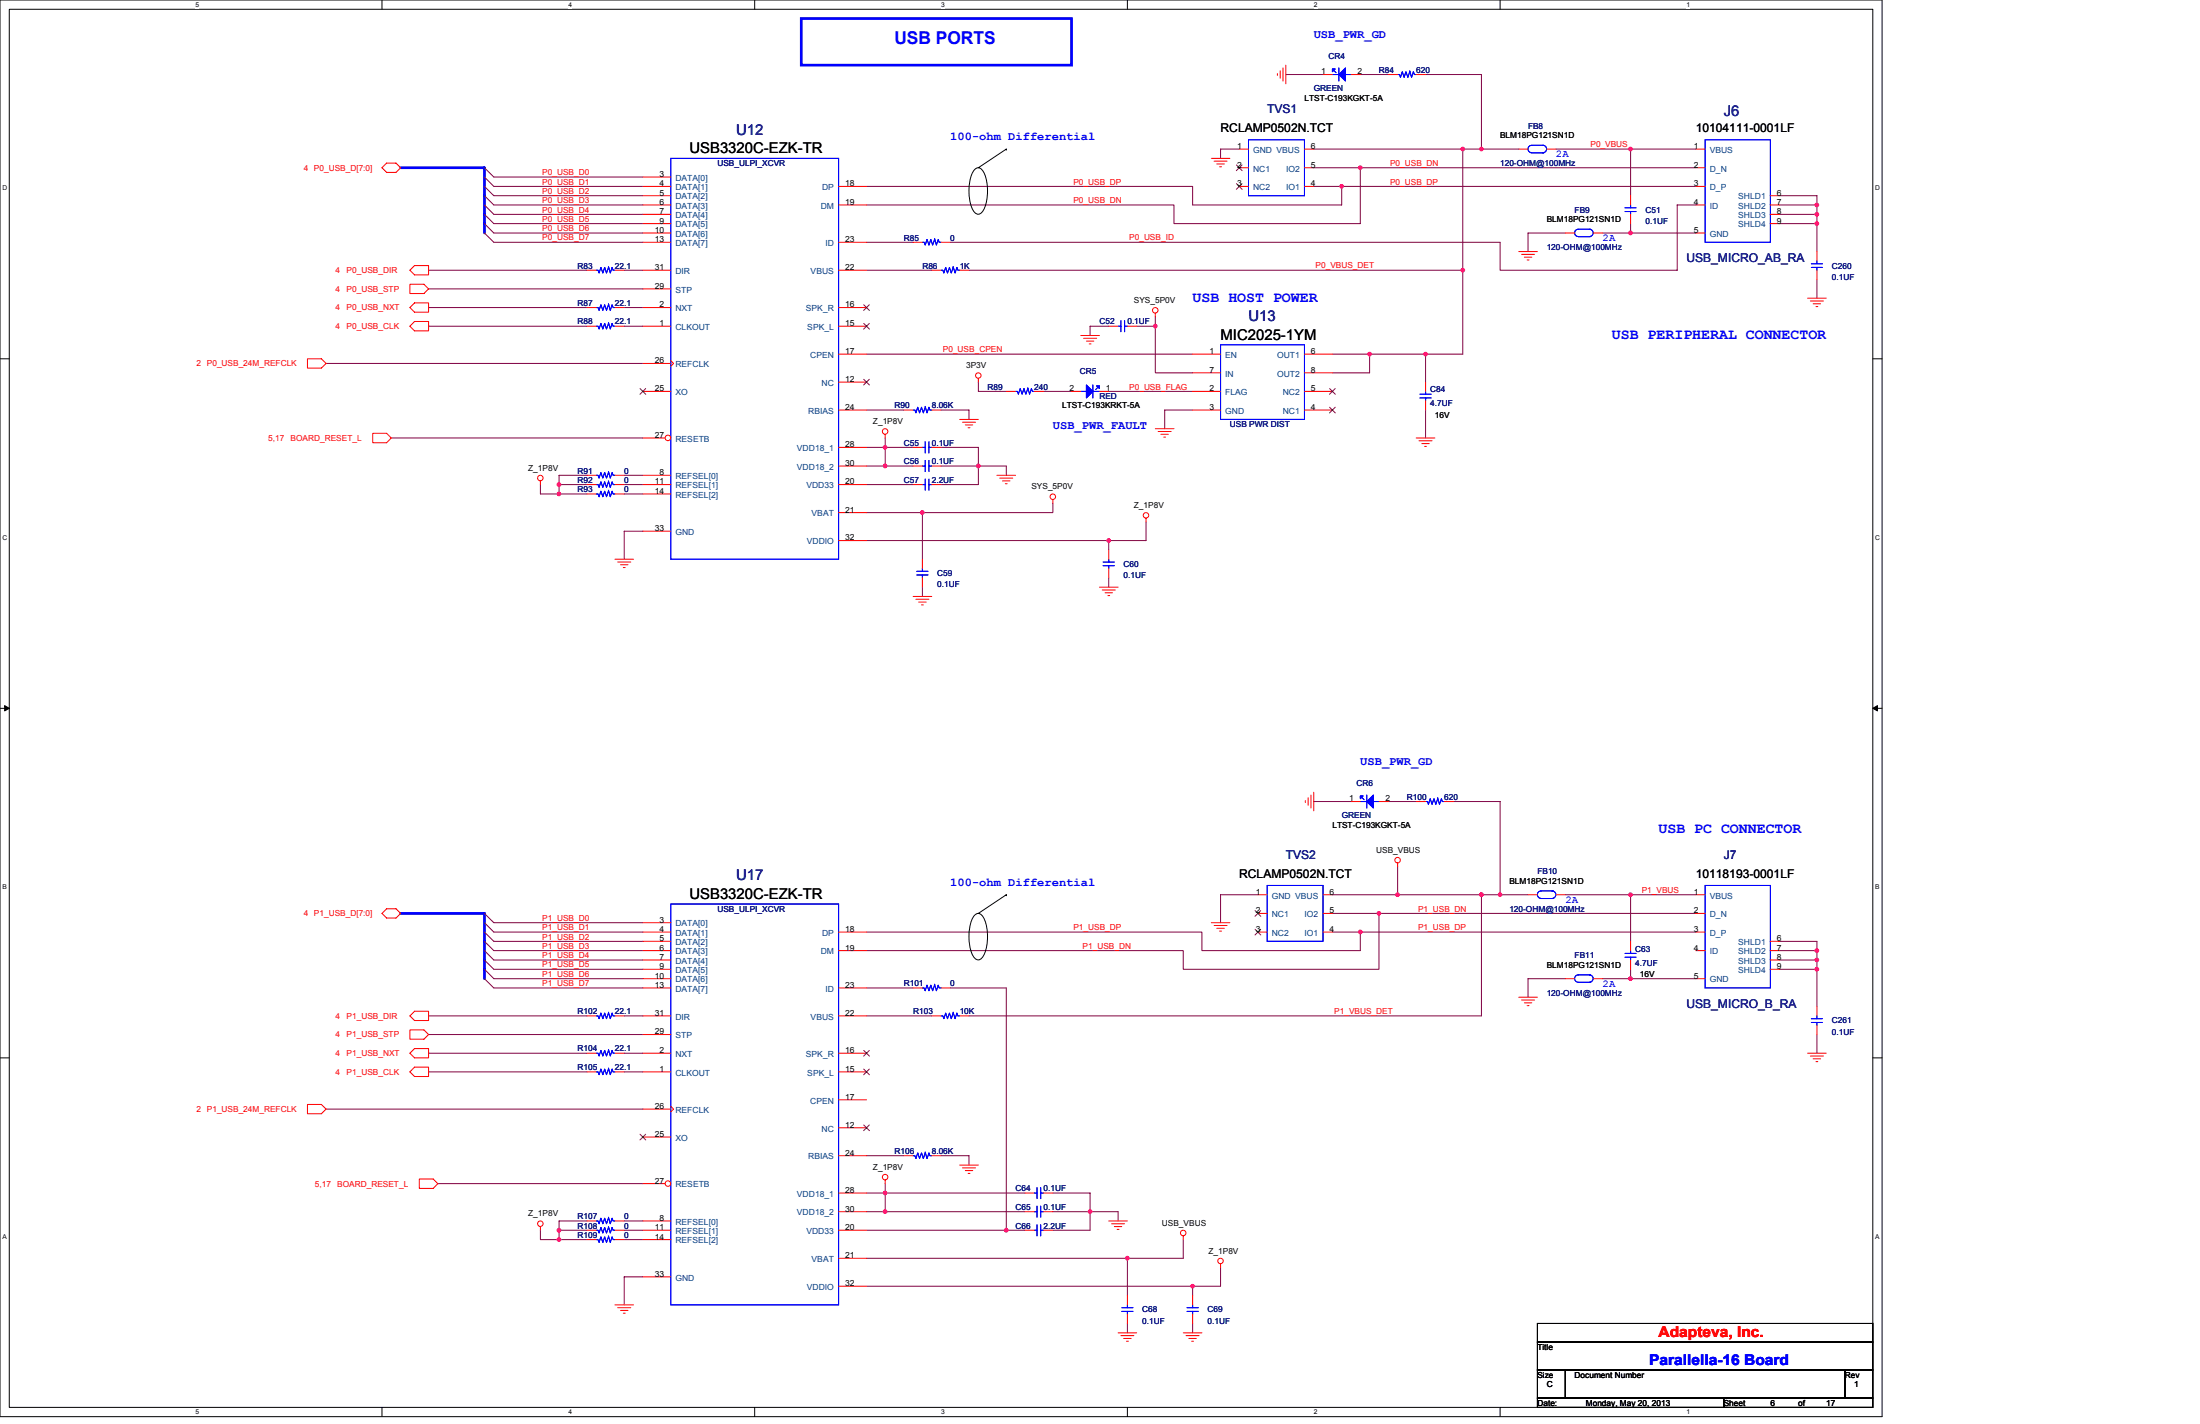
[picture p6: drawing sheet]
<svg xmlns="http://www.w3.org/2000/svg" width="432mm" height="279mm" viewBox="0 0 432 279" stroke-linecap="round" stroke-linejoin="round" font-family="sans-serif">
<path d="M0 0h369.4v278h-369.4zM1.8 1.8h365.8v274.3h-365.8z" fill="none" stroke="#000" stroke-width=".2"/>
<g fill="#fff">
<path d="M38.4 .2h.7v1.5h-.7z"/>
<path d="M38.4 276.3h.7v1.5h-.7z"/>
</g>
<path d="M75 0v1.8M75 276.1v1.9" fill="none" stroke="#000" stroke-width=".2"/>
<g fill="#fff">
<path d="M111.5 .2h.8v1.5h-.8z"/>
<path d="M111.5 276.3h.8v1.5h-.8z"/>
</g>
<path d="M148.1 0v1.8M148.1 276.1v1.9" fill="none" stroke="#000" stroke-width=".2"/>
<g fill="#fff">
<path d="M184.7 .2h.7v1.5h-.7z"/>
<path d="M184.7 276.3h.7v1.5h-.7z"/>
</g>
<path d="M221.3 0v1.8M221.3 276.1v1.9" fill="none" stroke="#000" stroke-width=".2"/>
<g fill="#fff">
<path d="M257.9 .2h.7v1.5h-.7z"/>
<path d="M257.9 276.3h.7v1.5h-.7z"/>
</g>
<path d="M294.4 0v1.8M294.4 276.1v1.9" fill="none" stroke="#000" stroke-width=".2"/>
<g fill="#fff">
<path d="M331 .2h.7v1.5h-.7z"/>
<path d="M331 276.3h.7v1.5h-.7z"/>
<path d="M.5 36.1h.9v1.5h-.9z"/>
<path d="M368 36.1h1v1.5h-1z"/>
<path d="M.5 104.7h.9v1.5h-.9z"/>
<path d="M368 104.7h1v1.5h-1z"/>
</g>
<path d="M0 70.4h1.8M367.6 70.4h1.8" fill="none" stroke="#000" stroke-width=".2"/>
<g fill="#fff">
<path d="M.5 173.3h.8v1.4h-.8z"/>
<path d="M368 173.3h.9v1.4h-.9z"/>
</g>
<path d="M0 139h1.8M367.6 139h1.8" fill="none" stroke="#000" stroke-width=".2"/>
<path d="M.9 138.5l.9 .5-.9 .5zM367.6 139l.9-.5v1z" fill="#000" stroke="#000" stroke-width=".2"/>
<g fill="#fff">
<path d="M.5 241.9h.8v1.4h-.8z"/>
<path d="M368 241.9h.9v1.4h-.9z"/>
</g>
<g fill="none" stroke="#000" stroke-width=".2">
<path d="M191.3 33.3a.99 .99 0 0 1 1-.4 .99 .99 0 0 1 .7 .8 9.3 9.3 0 0 1 0 7.6 1.05 1.05 0 0 1-1 .7 1.05 1.05 0 0 1-1-.7 9.4 9.4 0 0 1 0-7.6zM197.5 29.3h.1M197.5 29.3l-5.5 3.6M191.3 179.6a.99 .99 0 0 1 1-.4 .99 .99 0 0 1 .7 .8 9.3 9.3 0 0 1 0 7.6 1.05 1.05 0 0 1-1 .7 1.05 1.05 0 0 1-1-.7 9.4 9.4 0 0 1 0-7.6zM197.5 175.6h.1M197.5 175.6l-5.5 3.6M0 207.6h1.8M367.6 207.6h1.8M301.8 259.7h65.8v3.6h-65.8zM301.8 263.3h65.8v5.5h-65.8zM301.8 268.8h5.4v5.5h-5.4zM301.8 274.3h36.5v1.8h-36.5z"/>
<path d="M307.2 268.8h54.9v5.5h-54.9zM338.3 274.3h29.3v1.8h-29.3zM362.1 268.8h5.5v5.5h-5.5z"/>
</g>
<g fill="none" stroke="#800040" stroke-width=".2">
<path d="M252.4 14.6h7.3M267 14.6h5.5M279.8 14.6h11v14.7M95.1 32.9l1.8 1.8h29.3M95.1 34.7l1.8 1.9h29.3M95.1 36.6l1.8 1.8h29.3M95.1 38.4l1.8 1.8h29.3M170.1 36.6h64v3.6h29.2v-3.6M243.2 29.3h-3.6v1.8M257.9 32.9h74.9M257.9 36.6h74.9M257.9 29.3h40.2"/>
<path d="M267 32.9v11h-36.6v-3.7h-60.3M287.1 29.3v40.2h-18.3M305.4 29.3h14.6v9.1M320 29.3h12.8M349.3 38.4h7.3v11M84.1 53h31.1M84.1 56.7h42.1M95.1 40.2l1.8 1.9h29.3M95.1 42.1l1.8 1.8h29.3M95.1 43.9l1.8 1.8h29.3M95.1 45.7l1.8 1.8h29.3M122.5 53h3.7"/>
<path d="M170.1 53h12.8M170.1 47.5h9.1M190.2 53h96.9M307.2 45.7h-7.3v3.7M314.5 45.7h18.3M320 43.9v1.8M332.8 40.2h-3.6v12.8h-34.8v-5.5h-107.9M349.3 40.2h7.3M349.3 42.1h7.3M349.3 43.9h7.3M356.6 54.9v3.6M64 71.3h62.2"/>
<path d="M84.1 64h31.1M84.1 60.3h31.1M122.5 64h3.7M122.5 60.3h3.7M170.1 69.5h64M192 75v1.8h5.5M204.8 76.8h5.5M217.6 64h-3.6v1.8M217.6 76.8h16.5M223.1 64h3.7M226.8 64v9.2h7.3M226.8 62.2v1.8"/>
<path d="M261.5 69.5h7.3v3.7h-7.3M279.8 69.5v5.5M76.8 85.9h49.4M106.1 95.1v1.8h3.6M109.7 95.1v1.8h5.5M115.2 93.3h-5.5v1.8h5.5M122.5 95.1h3.7M122.5 93.3h3.7M122.5 96.9h3.7M170.1 80.5h7.3M170.1 91.4h9.1M170.1 87.8h3.6v3.6"/>
<path d="M170.1 95.1h9.1M173.7 85.9v1.9h5.5M184.7 80.5h5.5v1.8M184.7 91.4h12.8v1.9M184.7 87.8h7.3v7.3h-7.3M206.7 98.7v1.9h-25.7M234.1 80.5h-5.5v3.6M279.8 80.5v5.4M126.2 104.2h-3.7v5.5M170.1 100.6h10.9M181 100.6v9.1M181 115.2v1.8"/>
<path d="M217.6 106.1v1.8M217.6 113.4v1.8M224.9 102.4v3.7h-54.8M257.9 157.3h7.3M272.5 157.3h5.5M285.3 157.3h9.1v18.3M95.1 179.2l1.8 1.8h29.3M246.9 175.6h-7.3v5.4M261.5 179.2h71.3M261.5 175.6h38.4M270.7 179.2v11h-38.5v-3.7h-62.1M274.3 170.1v5.5"/>
<path d="M290.8 175.6v23.7h-100.6M307.2 175.6h12.8v9.1M320 175.6h12.8M84.1 199.3h31.1M95.1 181l1.8 1.9h29.3M95.1 182.9l1.8 1.8h29.3M95.1 184.7l1.8 1.8h29.3M95.1 186.5l1.8 1.9h29.3M95.1 188.4l1.8 1.8h29.3M95.1 190.2l1.8 1.8h29.3M95.1 192l1.8 1.8h29.3M122.5 199.3h3.7"/>
<path d="M170.1 182.9h65.8v3.6h31.1v-3.6h-5.5M170.1 199.3h12.8M170.1 193.8h9.1M186.5 193.8h11v47.6h-27.4M267 182.9h65.8M307.2 192h-7.3v3.7M314.5 192h18.3M320 190.2v1.8M349.3 184.7h7.3v12.8M349.3 186.5h7.3M349.3 188.4h7.3M349.3 190.2h7.3"/>
<path d="M64 217.6h62.2M84.1 210.3h31.1M84.1 203h42.1M84.1 206.7h31.1M122.5 210.3h3.7M122.5 206.7h3.7M356.6 203v3.7M85.9 232.2h40.3M115.2 239.6h-5.5v1.8h5.5M122.5 239.6h3.7M170.1 234.1h3.6v3.6M170.1 237.7h31.1"/>
<path d="M170.1 226.8h7.3M173.7 232.2v1.9h27.5M184.7 226.8h5.5v1.8M206.7 234.1h7.3v7.3h-7.3M206.7 237.7h12.8v1.9M106.1 241.4v1.8h3.6M109.7 241.4v1.8h5.5M122.5 241.4h3.7M122.5 243.2h3.7M126.2 250.5h-3.7v5.5M197.5 241.4h3.7M221.3 246.9v7.3"/>
<path d="M221.3 259.7v1.8M232.2 243.2v3.7h-62.1M234.1 252.4v1.8M234.1 259.7v1.8M239.6 248.7v3.7h-69.5"/>
</g>
<g fill="#f0f" stroke="#f0f" stroke-width=".2">
<circle cx="226.7" cy="64" r=".36"/>
<circle cx="267" cy="32.9" r=".35"/>
<circle cx="173.7" cy="87.8" r=".36"/>
<circle cx="173.7" cy="91.4" r=".36"/>
<circle cx="192" cy="91.4" r=".36"/>
<circle cx="268.8" cy="69.5" r=".36"/>
<circle cx="217.6" cy="106.1" r=".35"/>
<circle cx="320" cy="29.2" r=".36"/>
<circle cx="287.1" cy="53" r=".36"/>
<circle cx="320" cy="45.7" r=".36"/>
<circle cx="109.7" cy="95.1" r=".36"/>
<circle cx="109.7" cy="96.9" r=".36"/>
<circle cx="279.8" cy="69.5" r=".35"/>
<circle cx="356.6" cy="42" r=".36"/>
<circle cx="356.6" cy="40.2" r=".36"/>
<circle cx="356.6" cy="43.9" r=".36"/>
<circle cx="263.3" cy="36.6" r=".36"/>
<circle cx="267" cy="182.9" r=".36"/>
<circle cx="270.6" cy="179.2" r=".35"/>
<circle cx="173.7" cy="234.1" r=".36"/>
<circle cx="173.7" cy="237.7" r=".36"/>
<circle cx="197.5" cy="241.4" r=".36"/>
<circle cx="214" cy="237.7" r=".36"/>
<circle cx="221.3" cy="246.9" r=".36"/>
<circle cx="234.1" cy="252.4" r=".35"/>
<circle cx="320" cy="175.5" r=".36"/>
<circle cx="294.4" cy="175.5" r=".35"/>
<circle cx="320" cy="192" r=".36"/>
<circle cx="109.7" cy="241.4" r=".36"/>
<circle cx="109.7" cy="243.2" r=".36"/>
<circle cx="290.8" cy="175.5" r=".35"/>
<circle cx="356.6" cy="188.3" r=".36"/>
<circle cx="356.6" cy="186.5" r=".36"/>
<circle cx="356.6" cy="190.2" r=".36"/>
<circle cx="290.8" cy="29.2" r=".35"/>
<circle cx="287.1" cy="29.2" r=".36"/>
<circle cx="274.3" cy="175.5" r=".36"/>
<circle cx="181" cy="100.6" r=".36"/>
</g>
<path d="M157.3 3.6h53v9.2h-53zM78.6 32.9h16.5v12.8M78.6 179.2h16.5v12.8" fill="none" stroke="#00f" stroke-width=".53"/>
<g fill="none" stroke="#f00" stroke-width=".2">
<path d="M250.7 14.4v.4M251.3 13.9v1.4M251.8 13.3v2.6M252.4 12.8v3.6M75 32.9l.9-.9h1.8l.9 .9-.9 .9h-1.8zM126.2 34.7h5.5M126.2 36.6h5.5M126.2 38.4h5.5M164.6 36.6h5.5M237.7 31.1h3.7M238.3 31.6h2.5M238.8 32.2h1.5"/>
<path d="M239.4 32.7h.4M80.5 55.8h2.7l.9 .9-.9 .9h-2.7zM81.4 59.4h2.7v1.9h-2.7l-.9-1zM81.4 52.1h2.7v1.8h-2.7l-.9-.9zM126.2 40.2h5.5M126.2 42.1h5.5M126.2 43.9h5.5M126.2 45.7h5.5M126.2 47.5h5.5M126.2 53h5.5M126.2 56.7h5.5M164.6 40.2h5.5"/>
<path d="M164.6 47.5h5.5M164.6 53h5.5M298.1 49.4h3.7M298.6 49.9h2.6M299.2 50.5h1.5M299.7 51h.4M354.8 58.5h3.6M355.3 59.1h2.6M355.9 59.6h1.4M60.3 70.4h2.8l.9 .9-.9 .9h-2.8zM81.4 63.1h2.7v1.8h-2.7l-.9-.9zM126.2 60.3h5.5"/>
<path d="M126.2 64h5.5M126.2 71.3h5.5M126.2 76.8h5.5M131.7 70.8l.5 .5-.5 .6M164.6 60.3h5.5M164.6 64h5.5M164.6 69.5h5.5M192 74.2v.8M212.1 65.8h3.7M212.7 66.4h2.5M213.2 66.9h1.5M213.8 67.5h.3"/>
<path d="M226.8 61.4v.8M356.4 60.2h.4M73.2 85h2.7l.9 .9-.9 1h-2.7zM106.1 94.4v.7M164.6 80.5h5.5M173.7 85.2v.7M179.2 95.1h1.8M182.9 95.1h1.8M188.4 82.3h3.6M188.9 82.8h2.6M189.5 83.4h1.4M190 83.9h.4"/>
<path d="M195.7 93.3h3.6M196.2 93.8h2.6M196.8 94.4h1.4M197.3 94.9h.4M206.7 98v.7M226.8 84.1h3.6M227.3 84.7h2.6M227.9 85.2h1.4M228.4 85.8h.4M278 85.9h3.6M278.5 86.5h2.6M279.1 87h1.4"/>
<path d="M279.6 87.6h.4M120.7 109.7h3.7M121.2 110.3h2.6M121.8 110.8h1.5M122.3 111.4h.4M179.2 117h3.7M179.8 117.6h2.5M180.3 118.1h1.5M180.9 118.7h.3M215.8 115.2h3.7M216.3 115.8h2.6M216.9 116.3h1.5"/>
<path d="M217.4 116.9h.4M224.9 101.7v.7M256.2 157.1v.4M256.8 156.5v1.5M257.3 156v2.5M257.9 155.4v3.7M75 179.2l.9-.9h1.8l.9 .9-.9 .9h-1.8zM274.3 169.3v.8M81.4 198.4h2.7v1.8h-2.7l-.9-.9zM237.7 181h3.7M238.3 181.6h2.5M238.8 182.1h1.5"/>
<path d="M239.4 182.7h.4M298.1 195.7h3.7M298.6 196.2h2.6M299.2 196.8h1.5M299.7 197.3h.4M60.3 216.7h2.8l.9 .9-.9 .9h-2.8zM80.5 202.1h2.7l.9 .9-.9 .9h-2.7zM81.4 209.4h2.7v1.8h-2.7l-.9-.9zM81.4 205.7h2.7v1.9h-2.7l-.9-.9zM354.8 206.7h3.6M355.3 207.2h2.6M355.9 207.8h1.4"/>
<path d="M356.4 208.3h.4M82.3 231.3h2.7l.9 .9-.9 1h-2.7zM173.7 231.5v.7M188.4 228.6h3.6M188.9 229.2h2.6M189.5 229.7h1.4M190 230.2h.4M217.6 239.6h3.7M106.1 240.7v.7M120.7 256h3.7M121.2 256.6h2.6M121.8 257.1h1.5"/>
<path d="M122.3 257.7h.4M218.2 240.1h2.5M218.7 240.7h1.5M219.3 241.2h.3M232.2 242.5v.7M239.6 248v.7M219.5 261.5h3.6M220 262.1h2.5M220.5 262.6h1.5M221.1 263.2h.4M232.2 261.5h3.7M232.8 262.1h2.6"/>
<path d="M233.3 262.6h1.5M233.9 263.2h.4"/>
<circle cx="192" cy="73.7" r=".54"/>
<circle cx="226.7" cy="60.9" r=".54"/>
<circle cx="106.1" cy="93.8" r=".54"/>
<circle cx="173.7" cy="84.7" r=".54"/>
<circle cx="206.6" cy="97.5" r=".54"/>
<circle cx="224.9" cy="101.1" r=".54"/>
<circle cx="274.3" cy="168.8" r=".54"/>
<circle cx="173.7" cy="231" r=".54"/>
<circle cx="106.1" cy="240.1" r=".54"/>
<circle cx="232.2" cy="241.9" r=".54"/>
<circle cx="239.6" cy="247.4" r=".54"/>
</g>
<path d="M131.7 31.1h32.9v78.6h-32.9zM181 95.1h.6M181.6 94v2.2M182.3 95.1h.6M182.3 94v2.2" fill="none" stroke="#00f" stroke-width=".2"/>
<path d="M169.5 59.8l1.1 1.1M170.6 59.8l-1.1 1.1M125.6 76.2l1.1 1.2M126.7 76.2l-1.1 1.2M169.5 63.5l1.1 1.1M170.6 63.5l-1.1 1.1" fill="none" stroke="#804000" stroke-width=".2"/>
<circle cx="131.1" cy="85.9" r=".54" fill="#fff" stroke="#f00" stroke-width=".2"/>
<g fill="none" stroke="#f00" stroke-width=".2">
<path d="M272.5 14.6h1.8M278 14.6h1.8M298.1 29.3h1.8M303.6 29.3h1.8M320 38.4v1.8M307.2 45.7h1.9M312.7 45.7h1.8M320 42.1v1.8M115.2 64h1.8M120.7 64h1.8M164.6 75h5.5M197.5 76.8h1.8"/>
<path d="M203 76.8h1.8M234.1 76.8h5.5M234.1 69.5h5.5M234.1 73.2h5.5M256 76.8h5.5M256 69.5h5.5M256 73.2h5.5M115.2 93.3h1.8M115.2 96.9h1.8M120.7 93.3h1.8M120.7 96.9h1.8M126.2 85.9h4.4"/>
<path d="M126.2 93.3h5.5M126.2 95.1h5.5M126.2 96.9h5.5M164.6 95.1h5.5M164.6 87.8h5.5M164.6 91.4h5.5M177.4 80.5h1.8M179.2 91.4h1.8M182.9 91.4h1.8M182.9 80.5h1.8M234.1 80.5h5.5M256 80.5h5.5"/>
<path d="M126.2 104.2h5.5M164.6 100.6h5.5M164.6 106.1h5.5M246.9 179.2h1.8M246.9 175.6h1.8M259.7 179.2h1.8M259.7 175.6h1.8M299.9 175.6h1.9M305.4 175.6h1.8M332.8 179.2h1.9M332.8 175.6h1.9M115.2 199.3h1.8"/>
<path d="M120.7 199.3h1.8M126.2 192h5.5M126.2 193.8h5.5M126.2 182.9h5.5M126.2 199.3h5.5M126.2 184.7h5.5M126.2 186.5h5.5M126.2 188.4h5.5M126.2 190.2h5.5M126.2 181h5.5M164.6 193.8h5.5M164.6 182.9h5.5"/>
<path d="M164.6 199.3h5.5M164.6 186.5h5.5M179.2 193.8h1.8M184.7 193.8h1.8M246.9 182.9h1.8M259.7 182.9h1.8M307.2 192h1.9M312.7 192h1.8M320 184.7v1.8M320 188.4v1.8M332.8 192h1.9M332.8 182.9h1.9"/>
<path d="M332.8 186.5h1.9M347.5 184.7h1.8M347.5 186.5h1.8M347.5 188.4h1.8M347.5 190.2h1.8M356.6 197.5v1.8M126.2 203h5.5M126.2 206.7h5.5M126.2 210.3h5.5M126.2 217.6h5.5M131.7 217.1l.5 .5-.5 .6M164.6 206.7h5.5"/>
<path d="M164.6 210.3h5.5M164.6 215.8h5.5M356.6 201.2v1.8M126.2 223.1h5.5M164.6 226.8h5.5M177.4 226.8h1.8M182.9 226.8h1.8M201.2 234.1h1.8M204.8 234.1h1.9M115.2 243.2h1.8M115.2 241.4h1.8M120.7 243.2h1.8"/>
<path d="M120.7 241.4h1.8M201.2 241.4h1.8M204.8 241.4h1.9"/>
</g>
<g fill="none" stroke="#804000" stroke-width=".2">
<path d="M169.5 74.4l1.1 1.1M170.6 74.4l-1.1 1.1M261 79.9l1.1 1.1M261 76.2l1.1 1.2M262.1 79.9l-1.2 1.1M262.1 76.2l-1.2 1.2M246.3 178.7l1.2 1.1M247.4 178.7l-1.1 1.1M246.3 182.3l1.2 1.2M247.4 182.3l-1.1 1.2M169.5 206.1l1.1 1.1M169.5 209.8l1.1 1.1"/>
<path d="M170.6 206.1l-1.1 1.1M170.6 209.8l-1.1 1.1M125.6 222.5l1.1 1.2M126.7 222.5l-1.1 1.2"/>
</g>
<g fill="none" stroke="#00f" stroke-width=".2">
<path d="M276.7 14.1l-.4 1.1-.4-1.1-.3 1.1-.4-1.1-.3 1.1-.2-.6h-.4M276.7 13.9l.4 1.3 .3-1.1 .2 .5h.4M302.8 28.5a.73 .73 0 0 1 .8 .7 .73 .73 0 0 1-.8 .8M303 28.5h-2.4a.73 .73 0 0 0-.7 .7 .73 .73 0 0 0 .7 .8h2.4M309.8 45a.72 .72 0 0 0-.7 .7 .72 .72 0 0 0 .7 .7M309.8 46.4h2.4M309.8 45h2.4M312 45a.72 .72 0 0 1 .7 .7 .72 .72 0 0 1-.7 .7M318.9 40.8h2.2M318.9 41.5h2.2M320 40.2v.6M320 41.5v.6"/>
<path d="M119.4 63.5l-.4 1.1-.3-1.1-.4 1.1-.4-1.1-.3 1.1-.2-.6h-.4M119.4 63.3l.4 1.3 .3-1.1 .2 .5h.4M181.6 79.9l-.4 1.1-.3-1.1-.4 1.1-.4-1.1-.3 1.1-.2-.5h-.4M181.6 79.7l.3 1.3 .4-1.1 .2 .6h.4M201.7 76.2l-.4 1.1-.3-1.1-.4 1.1-.4-1.1-.3 1.1-.2-.5h-.4M201.7 76.1l.4 1.2 .3-1.1 .2 .6h.4M239.6 67.6h16.4v14.7h-16.4zM119.4 92.7l-.4 1.1-.3-1.1-.4 1.1-.4-1.1-.3 1.1-.2-.5h-.4M119.4 92.5l.4 1.3 .3-1.1 .2 .6h.4M119.4 96.4l-.4 1.1-.3-1.1-.4 1.1-.4-1.1-.3 1.1-.2-.6h-.4M119.4 96.2l.4 1.3 .3-1.1 .2 .5h.4M181 91.4h.6"/>
<path d="M181.6 90.3v2.2M182.3 91.4h.6M182.3 90.3v2.2M131.7 177.4h32.9v78.6h-32.9zM248.7 173.7h11v11h-11zM302.5 176.3h2.3M304.7 174.8a.73 .73 0 0 1 .7 .7 .73 .73 0 0 1-.7 .8M304.8 174.8h-2.3a.73 .73 0 0 0-.7 .7 .73 .73 0 0 0 .7 .8M334.7 173.7h12.8v20.1h-12.8zM119.4 198.8l-.4 1.1-.3-1.1-.4 1.1-.4-1.1-.3 1.1-.2-.6h-.4M119.4 198.6l.4 1.3 .3-1.1 .2 .5h.4M183.4 193.3l-.4 1.1-.3-1.1-.4 1.1-.4-1.1-.3 1.1-.2-.6h-.4"/>
<path d="M183.4 193.1l.4 1.3 .3-1.1 .2 .5h.4M309.8 191.3a.72 .72 0 0 0-.7 .7 .72 .72 0 0 0 .7 .7M309.8 192.7h2.4M309.8 191.3h2.4M312 191.3a.72 .72 0 0 1 .7 .7 .72 .72 0 0 1-.7 .7M318.9 187.1h2.2M318.9 187.8h2.2M320 186.5v.6M320 187.8v.6M355.5 199.9h2.2M356.6 199.3v.6M355.5 200.6h2.2"/>
<path d="M356.6 200.6v.6M181.6 226.2l-.4 1.1-.3-1.1-.4 1.1-.4-1.1-.3 1.1-.2-.5h-.4M181.6 226l.3 1.3 .4-1.1 .2 .6h.4M203 234.1h.5M203.5 233v2.2M204.3 234.1h.5M204.3 233v2.2M119.4 242.7l-.4 1.1-.3-1.1-.4 1.1-.4-1.1-.3 1.1-.2-.6h-.4M119.4 242.5l.4 1.3 .3-1.1 .2 .5h.4M119.4 240.8l-.4 1.1-.3-1.1-.4 1.1-.4-1.1-.3 1.1-.2-.5h-.4M119.4 240.7l.4 1.2 .3-1.1 .2 .6h.4M203 241.4h.5"/>
<path d="M203.5 240.3v2.2M204.3 240.3v2.2M204.3 241.4h.5"/>
</g>
<circle cx="131.1" cy="232.2" r=".54" fill="#fff" stroke="#f00" stroke-width=".2"/>
<g fill="none" stroke="#f00" stroke-width=".2">
<path d="M259.7 14.6h1.8M265.2 14.6h1.8M243.2 29.3h1.8M243.2 32.9h1.8M243.2 36.6h1.8M256 29.3h1.9M256 32.9h1.9M256 36.6h1.9M332.8 29.3h1.9M332.8 32.9h1.9M332.8 36.6h1.9M347.5 38.4h1.8"/>
<path d="M115.2 53h1.8M120.7 53h1.8M179.2 47.5h1.8M182.9 53h1.8M184.7 47.5h1.8M188.4 53h1.8M332.8 45.7h1.9M332.8 40.2h1.9M347.5 40.2h1.8M347.5 42.1h1.8M347.5 43.9h1.8M356.6 49.4v1.8"/>
<path d="M356.6 53v1.9M115.2 60.3h1.8M120.7 60.3h1.8M210.3 76.8h1.8M215.8 76.8h1.8M217.6 64h1.9M221.3 64h1.8M279.8 75v1.8M279.8 78.6v1.9M115.2 95.1h1.8M120.7 95.1h1.8M179.2 87.8h1.8"/>
<path d="M182.9 87.8h1.8M181 109.7v1.8M181 113.4v1.8M217.6 107.9v1.8M217.6 111.5v1.9M265.2 157.3h1.8M270.7 157.3h1.8M278 157.3h1.8M283.5 157.3h1.8M182.9 199.3h1.8M188.4 199.3h1.8M115.2 210.3h1.8"/>
<path d="M115.2 206.7h1.8M120.7 210.3h1.8M120.7 206.7h1.8M115.2 239.6h1.8M120.7 239.6h1.8M126.2 232.2h4.4M126.2 239.6h5.5M164.6 221.3h5.5M164.6 234.1h5.5M164.6 237.7h5.5M201.2 237.7h1.8M204.8 237.7h1.9"/>
<path d="M126.2 241.4h5.5M126.2 243.2h5.5M126.2 250.5h5.5M164.6 241.4h5.5M164.6 246.9h5.5M164.6 252.4h5.5M221.3 254.2v1.8M221.3 257.9v1.8M234.1 254.2v1.8M234.1 257.9v1.8"/>
</g>
<path d="M242.7 32.4l1.1 1.1M242.7 36l1.1 1.1M243.8 32.4l-1.1 1.1M243.8 36l-1.1 1.1M169.5 220.7l1.1 1.1M170.6 220.7l-1.1 1.1" fill="none" stroke="#804000" stroke-width=".2"/>
<g fill="none" stroke="#00f" stroke-width=".2">
<path d="M261.5 14.6h1.3M261.7 13.7l.5 .6M262.8 13.3v2.6M263.3 14.6h1.9M245 27.4h11v11h-11zM334.7 27.4h12.8v20.1h-12.8zM119.4 59.8l-.4 1.1-.3-1.1-.4 1.1-.4-1.1-.3 1.1-.2-.6h-.4M119.4 59.6l.4 1.3 .3-1.1 .2 .5h.4M119.4 52.5l-.4 1.1-.3-1.1-.4 1.1-.4-1.1-.3 1.1-.2-.6h-.4M119.4 52.3l.4 1.3 .3-1.1 .2 .5h.4M183.4 47l-.4 1.1-.3-1.1-.4 1.1-.4-1.1-.3 1.1-.2-.6h-.4M183.4 46.8l.4 1.3 .3-1.1 .2 .5h.4"/>
<path d="M187.1 52.5l-.4 1.1-.3-1.1-.4 1.1-.4-1.1-.3 1.1-.2-.6h-.4M187.1 52.3l.4 1.3 .3-1.1 .2 .5h.4M355.5 51.8h2.2M355.5 52.5h2.2M356.6 51.2v.6M356.6 52.5v.5M212.1 76.8h1.9M214.5 76.8h1.3M214.5 75.5v2.6M215.6 75.9l-.5 .5M219.5 64h.5M220 62.9v2.2"/>
<path d="M220.7 64h.6M220.7 62.9v2.2M278.7 77.3h2.2M278.7 78.1h2.2M279.8 76.8v.5M279.8 78.1v.5M119.4 94.5l-.4 1.1-.3-1.1-.4 1.1-.4-1.1-.3 1.1-.2-.5h-.4M119.4 94.4l.4 1.2 .3-1.1 .2 .6h.4M181 87.8h.6M181.6 86.7v2.2M182.3 87.8h.6M182.3 86.7v2.2"/>
<path d="M179.9 112.1h2.2M179.9 112.8h2.2M181 111.5v.6M181 112.8v.6M216.5 110.3h2.2M216.5 111h2.2M217.6 109.7v.6M217.6 111v.5M267 157.3h1.3M267.2 156.4l.5 .5M268.3 156v2.5M268.8 157.3h1.9"/>
<path d="M282.2 156.7l-.4 1.1-.3-1.1-.4 1.1-.4-1.1-.3 1.1-.2-.5h-.4M282.2 156.5l.3 1.3 .4-1.1 .2 .6h.4M187.1 198.8l-.4 1.1-.3-1.1-.4 1.1-.4-1.1-.3 1.1-.2-.6h-.4M187.1 198.6l.4 1.3 .3-1.1 .2 .5h.4M119.4 209.8l-.4 1.1-.3-1.1-.4 1.1-.4-1.1-.3 1.1-.2-.6h-.4M119.4 209.6l.4 1.3 .3-1.1 .2 .5h.4M119.4 206.1l-.4 1.1-.3-1.1-.4 1.1-.4-1.1-.3 1.1-.2-.5h-.4M119.4 205.9l.4 1.3 .3-1.1 .2 .6h.4M119.4 239l-.4 1.1-.3-1.1-.4 1.1-.4-1.1-.3 1.1-.2-.5h-.4M119.4 238.8l.4 1.3 .3-1.1 .2 .6h.4M203 237.7h.5M203.5 236.6v2.2"/>
<path d="M204.3 237.7h.5M204.3 236.6v2.2M220.2 256.6h2.2M220.2 257.3h2.2M221.3 256v.6M221.3 257.3v.6M233 256.6h2.2M233 257.3h2.2M234.1 256v.6M234.1 257.3v.6"/>
</g>
<g fill="#00f" stroke="#00f" stroke-width=".2">
<path d="M264.1 13.3v2.6l-1.3-1.3z" fill-rule="evenodd"/>
<path d="M261.5 13.5h.6l-.6 .6z" fill-rule="evenodd"/>
<path d="M264.1 13.3v2.6l-1.3-1.3z" fill-rule="evenodd"/>
<path d="M261.5 13.5h.6l-.6 .6z" fill-rule="evenodd"/>
<path d="M268.3 157.3l1.3-1.3v2.5z" fill-rule="evenodd"/>
<path d="M267 156.2h.5l-.5 .5z" fill-rule="evenodd"/>
<path d="M268.3 157.3l1.3-1.3v2.5z" fill-rule="evenodd"/>
<path d="M267 156.2h.5l-.5 .5z" fill-rule="evenodd"/>
<path d="M213.2 75.5l1.3 1.3-1.3 1.3z" fill-rule="evenodd"/>
<path d="M215.2 75.7h.6v.5z" fill-rule="evenodd"/>
<path d="M213.2 75.5l1.3 1.3-1.3 1.3z" fill-rule="evenodd"/>
<path d="M215.2 75.7h.6v.5z" fill-rule="evenodd"/>
</g>
<g fill="#f0f" stroke="#f0f" stroke-width=".2">
<circle cx="226.7" cy="64" r=".36"/>
<circle cx="267" cy="32.9" r=".35"/>
<circle cx="173.7" cy="87.8" r=".36"/>
<circle cx="173.7" cy="91.4" r=".36"/>
<circle cx="192" cy="91.4" r=".36"/>
<circle cx="268.8" cy="69.5" r=".36"/>
<circle cx="217.6" cy="106.1" r=".35"/>
<circle cx="320" cy="29.2" r=".36"/>
<circle cx="287.1" cy="53" r=".36"/>
<circle cx="320" cy="45.7" r=".36"/>
<circle cx="109.7" cy="95.1" r=".36"/>
<circle cx="109.7" cy="96.9" r=".36"/>
<circle cx="279.8" cy="69.5" r=".35"/>
<circle cx="356.6" cy="42" r=".36"/>
<circle cx="356.6" cy="40.2" r=".36"/>
<circle cx="356.6" cy="43.9" r=".36"/>
<circle cx="263.3" cy="36.6" r=".36"/>
<circle cx="267" cy="182.9" r=".36"/>
<circle cx="270.6" cy="179.2" r=".35"/>
<circle cx="173.7" cy="234.1" r=".36"/>
<circle cx="173.7" cy="237.7" r=".36"/>
<circle cx="197.5" cy="241.4" r=".36"/>
<circle cx="214" cy="237.7" r=".36"/>
<circle cx="221.3" cy="246.9" r=".36"/>
<circle cx="234.1" cy="252.4" r=".35"/>
<circle cx="320" cy="175.5" r=".36"/>
<circle cx="294.4" cy="175.5" r=".35"/>
<circle cx="320" cy="192" r=".36"/>
<circle cx="109.7" cy="241.4" r=".36"/>
<circle cx="109.7" cy="243.2" r=".36"/>
<circle cx="290.8" cy="175.5" r=".35"/>
<circle cx="356.6" cy="188.3" r=".36"/>
<circle cx="356.6" cy="186.5" r=".36"/>
<circle cx="356.6" cy="190.2" r=".36"/>
<circle cx="290.8" cy="29.2" r=".35"/>
<circle cx="287.1" cy="29.2" r=".36"/>
<circle cx="274.3" cy="175.5" r=".36"/>
<circle cx="181" cy="100.6" r=".36"/>
</g>
<text font-size="3.5" fill="#00f" x="175.6" y="8.7">USB PORTS</text>
<g font-size="2.9" fill="#000080">
<text x="338.3" y="22.7">J6</text>
<text x="144.5" y="26.4">U12</text>
<text x="245" y="63">U13</text>
<text x="144.5" y="172.7">U17</text>
</g>
<g font-size="2.9">
<text x="135.3" y="30.1">USB3320C-EZK-TR</text>
<text x="239.6" y="66.6">MIC2025-1YM</text>
<text x="135.3" y="176.4">USB3320C-EZK-TR</text>
</g>
<g font-size="2.9" fill="#00f">
<text x="234.1" y="59.2">USB HOST POWER</text>
<text x="316.4" y="66.5">USB PERIPHERAL CONNECTOR</text>
<text x="325.5" y="163.4">USB PC CONNECTOR</text>
<text x="323.7" y="267.9">Parallella-16 Board</text>
</g>
<text font-size="2.9" fill="#f00" x="325.5" y="262.4">Adapteva, Inc.</text>
<g font-size="2.4" fill="#00f">
<text x="257.9" y="7.5">USB_PWR_GD</text>
<text x="186.5" y="27.6">100-ohm Differential</text>
<text x="206.7" y="84.3">USB_PWR_FAULT</text>
<text x="267" y="150.1">USB_PWR_GD</text>
<text x="186.5" y="173.9">100-ohm Differential</text>
</g>
<g font-size="2.4" fill="#000080">
<text x="248.7" y="22.2">TVS1</text>
<text x="331" y="51.5">USB_MICRO_AB_RA</text>
<text x="252.4" y="168.5">TVS2</text>
<text x="338.3" y="168.5">J7</text>
<text x="331" y="197.8">USB_MICRO_B_RA</text>
</g>
<g font-size="2.4">
<text x="239.6" y="25.9">RCLAMP0502N.TCT</text>
<text x="332.8" y="25.9">10104111-0001LF</text>
<text x="243.2" y="172.2">RCLAMP0502N.TCT</text>
<text x="332.8" y="172.2">10118193-0001LF</text>
</g>
<g font-size="2" fill="#00f">
<text x="305.4" y="30.9">2A</text>
<text x="314.5" y="47.3">2A</text>
<text x="307.2" y="177.2">2A</text>
<text x="314.5" y="193.6">2A</text>
</g>
<g font-size="1.7">
<text x="259.3" y="14.6">1</text>
<text x="266.4" y="14.6">2</text>
<text x="242.8" y="29.2">1</text>
<text x="257.3" y="29.2">6</text>
<text x="332.5" y="29.2">1</text>
<text x="129.5" y="34.7">3</text>
<text x="242.8" y="32.9">2</text>
<text x="257.3" y="32.9">5</text>
<text x="332.5" y="32.9">2</text>
<text x="129.5" y="36.6">4</text>
<text x="129.5" y="38.4">5</text>
<text x="129.5" y="40.2">6</text>
<text x="165.9" y="40.2">19</text>
<text x="165.9" y="36.6">18</text>
<text x="242.8" y="36.6">3</text>
<text x="257.3" y="36.6">4</text>
<text x="332.5" y="36.6">3</text>
<text x="332.5" y="40.2">4</text>
<text x="348.7" y="38.4">6</text>
<text x="348.7" y="40.2">7</text>
<text x="128.5" y="45.7">10</text>
<text x="128.5" y="47.5">13</text>
<text x="129.5" y="42">7</text>
<text x="129.5" y="43.9">9</text>
<text x="165.9" y="47.5">23</text>
<text x="332.5" y="45.7">5</text>
<text x="348.7" y="42">8</text>
<text x="348.7" y="43.9">9</text>
<text x="128.5" y="53">31</text>
<text x="165.9" y="53">22</text>
<text x="128.5" y="56.7">29</text>
<text x="129.5" y="60.3">2</text>
<text x="129.5" y="64">1</text>
<text x="165.9" y="64">15</text>
<text x="165.9" y="60.3">16</text>
<text x="128.5" y="71.3">26</text>
<text x="165.9" y="69.5">17</text>
<text x="237.4" y="69.5">1</text>
<text x="257.3" y="69.5">6</text>
<text x="128.5" y="76.8">25</text>
<text x="165.9" y="75">12</text>
<text x="209.9" y="76.8">2</text>
<text x="217.1" y="76.8">1</text>
<text x="237.4" y="76.8">2</text>
<text x="237.4" y="73.1">7</text>
<text x="257.3" y="73.1">8</text>
<text x="257.3" y="76.8">5</text>
<text x="165.9" y="80.4">24</text>
<text x="237.4" y="80.4">3</text>
<text x="257.3" y="80.4">4</text>
<text x="128.5" y="85.9">27</text>
<text x="165.9" y="87.8">28</text>
<text x="128.5" y="95.1">11</text>
<text x="129.5" y="93.2">8</text>
<text x="165.9" y="95.1">20</text>
<text x="165.9" y="91.4">30</text>
<text x="128.5" y="96.9">14</text>
<text x="165.9" y="100.6">21</text>
<text x="128.5" y="104.2">33</text>
<text x="165.9" y="106">32</text>
<text x="264.8" y="157.2">1</text>
<text x="271.9" y="157.2">2</text>
<text x="246.5" y="179.2">2</text>
<text x="246.5" y="175.5">1</text>
<text x="260.9" y="179.2">5</text>
<text x="260.9" y="175.5">6</text>
<text x="332.5" y="175.5">1</text>
<text x="332.5" y="179.2">2</text>
<text x="129.5" y="181">3</text>
<text x="129.5" y="182.9">4</text>
<text x="129.5" y="184.7">5</text>
<text x="165.9" y="182.9">18</text>
<text x="246.5" y="182.9">3</text>
<text x="260.9" y="182.9">4</text>
<text x="332.5" y="182.9">3</text>
<text x="348.7" y="184.7">6</text>
<text x="129.5" y="186.5">6</text>
<text x="129.5" y="188.3">7</text>
<text x="129.5" y="190.2">9</text>
<text x="165.9" y="186.5">19</text>
<text x="332.5" y="186.5">4</text>
<text x="348.7" y="186.5">7</text>
<text x="348.7" y="188.3">8</text>
<text x="348.7" y="190.2">9</text>
<text x="128.5" y="192">10</text>
<text x="128.5" y="193.8">13</text>
<text x="165.9" y="193.8">23</text>
<text x="332.5" y="192">5</text>
<text x="128.5" y="199.3">31</text>
<text x="128.5" y="203">29</text>
<text x="165.9" y="199.3">22</text>
<text x="129.5" y="206.6">2</text>
<text x="165.9" y="206.6">16</text>
<text x="129.5" y="210.3">1</text>
<text x="165.9" y="210.3">15</text>
<text x="165.9" y="215.8">17</text>
<text x="128.5" y="217.6">26</text>
<text x="165.9" y="221.3">12</text>
<text x="128.5" y="223.1">25</text>
<text x="165.9" y="226.7">24</text>
<text x="128.5" y="232.2">27</text>
<text x="129.5" y="239.5">8</text>
<text x="165.9" y="234.1">28</text>
<text x="165.9" y="237.7">30</text>
<text x="128.5" y="241.4">11</text>
<text x="128.5" y="243.2">14</text>
<text x="165.9" y="241.4">20</text>
<text x="128.5" y="250.5">33</text>
<text x="165.9" y="246.9">21</text>
<text x="165.9" y="252.3">32</text>
</g>
<g font-size="1.7" fill="#004080">
<text x="246" y="30">GND VBUS</text>
<text x="335.6" y="30">VBUS</text>
<text x="132.6" y="35.5">DATA[0]</text>
<text x="246" y="33.7">NC1</text>
<text x="252.4" y="33.7">IO2</text>
<text x="335.6" y="33.7">D_N</text>
<text x="132.6" y="37.3">DATA[1]</text>
<text x="132.6" y="39.1">DATA[2]</text>
<text x="132.6" y="41">DATA[3]</text>
<text x="161.1" y="41">DM</text>
<text x="161.4" y="37.3">DP</text>
<text x="246" y="37.3">NC2</text>
<text x="252.4" y="37.3">IO1</text>
<text x="335.6" y="37.3">D_P</text>
<text x="335.6" y="41">ID</text>
<text x="341.2" y="39.1">SHLD1</text>
<text x="341.2" y="41">SHLD2</text>
<text x="132.6" y="42.8">DATA[4]</text>
<text x="132.6" y="44.6">DATA[5]</text>
<text x="132.6" y="46.5">DATA[6]</text>
<text x="335.6" y="46.5">GND</text>
<text x="341.2" y="42.8">SHLD3</text>
<text x="341.2" y="44.6">SHLD4</text>
<text x="132.6" y="48.3">DATA[7]</text>
<text x="132.6" y="53.8">DIR</text>
<text x="159.1" y="53.8">VBUS</text>
<text x="162" y="48.3">ID</text>
<text x="132.6" y="57.4">STP</text>
<text x="132.6" y="61.1">NXT</text>
<text x="132.6" y="64.7">CLKOUT</text>
<text x="158.2" y="61.1">SPK_R</text>
<text x="158.5" y="64.7">SPK_L</text>
<text x="159" y="70.2">CPEN</text>
<text x="240.5" y="70.2">EN</text>
<text x="250.7" y="70.2">OUT1</text>
<text x="132.6" y="72.1">REFCLK</text>
<text x="132.6" y="77.5">XO</text>
<text x="161.3" y="75.7">NC</text>
<text x="240.5" y="77.5">FLAG</text>
<text x="240.5" y="73.9">IN</text>
<text x="250.7" y="73.9">OUT2</text>
<text x="251.8" y="77.5">NC2</text>
<text x="158.6" y="81.2">RBIAS</text>
<text x="240.5" y="81.2">GND</text>
<text x="251.8" y="81.2">NC1</text>
<text x="132.6" y="86.7">RESETB</text>
<text x="156.4" y="88.5">VDD18_1</text>
<text x="132.6" y="94">REFSEL[0]</text>
<text x="132.6" y="95.8">REFSEL[1]</text>
<text x="156.4" y="92.2">VDD18_2</text>
<text x="158.3" y="95.8">VDD33</text>
<text x="132.6" y="97.7">REFSEL[2]</text>
<text x="159.3" y="101.3">VBAT</text>
<text x="132.6" y="105">GND</text>
<text x="158.4" y="106.8">VDDIO</text>
<text x="249.6" y="180">NC1</text>
<text x="249.6" y="176.3">GND VBUS</text>
<text x="256.1" y="180">IO2</text>
<text x="335.6" y="176.3">VBUS</text>
<text x="335.6" y="180">D_N</text>
<text x="132.6" y="181.8">DATA[0]</text>
<text x="132.6" y="183.6">DATA[1]</text>
<text x="132.6" y="185.4">DATA[2]</text>
<text x="161.4" y="183.6">DP</text>
<text x="249.6" y="183.6">NC2</text>
<text x="256.1" y="183.6">IO1</text>
<text x="335.6" y="183.6">D_P</text>
<text x="341.2" y="185.4">SHLD1</text>
<text x="132.6" y="187.3">DATA[3]</text>
<text x="132.6" y="189.1">DATA[4]</text>
<text x="132.6" y="190.9">DATA[5]</text>
<text x="161.1" y="187.3">DM</text>
<text x="335.6" y="187.3">ID</text>
<text x="341.2" y="187.3">SHLD2</text>
<text x="341.2" y="189.1">SHLD3</text>
<text x="341.2" y="190.9">SHLD4</text>
<text x="132.6" y="192.8">DATA[6]</text>
<text x="132.6" y="194.6">DATA[7]</text>
<text x="162" y="194.6">ID</text>
<text x="335.6" y="192.8">GND</text>
<text x="132.6" y="200.1">DIR</text>
<text x="132.6" y="203.7">STP</text>
<text x="159.1" y="200.1">VBUS</text>
<text x="132.6" y="207.4">NXT</text>
<text x="158.2" y="207.4">SPK_R</text>
<text x="132.6" y="211.1">CLKOUT</text>
<text x="158.5" y="211.1">SPK_L</text>
<text x="132.6" y="218.4">REFCLK</text>
<text x="159" y="216.5">CPEN</text>
<text x="132.6" y="223.8">XO</text>
<text x="158.6" y="227.5">RBIAS</text>
<text x="161.3" y="222">NC</text>
<text x="132.6" y="233">RESETB</text>
<text x="156.4" y="234.8">VDD18_1</text>
<text x="156.4" y="238.5">VDD18_2</text>
<text x="132.6" y="240.3">REFSEL[0]</text>
<text x="132.6" y="242.1">REFSEL[1]</text>
<text x="132.6" y="244">REFSEL[2]</text>
<text x="158.3" y="242.1">VDD33</text>
<text x="132.6" y="251.3">GND</text>
<text x="159.3" y="247.6">VBAT</text>
<text x="158.4" y="253.1">VDDIO</text>
</g>
<g font-size="1.6" fill="#000080">
<text x="260.8" y="11.5">CR4</text>
<text x="257.9" y="17.9">GREEN</text>
<text x="270.7" y="14.3">R84</text>
<text x="278" y="14.3">620</text>
<text x="299.9" y="25.3">FB8</text>
<text x="140.8" y="32.6">USB_ULPI_XCVR</text>
<text x="294.4" y="32.6">120-OHM@100MHz</text>
<text x="309.1" y="41.7">FB9</text>
<text x="323" y="41.7">C51</text>
<text x="177.4" y="47.2">R85</text>
<text x="186.5" y="47.2">0</text>
<text x="323" y="43.9">0.1UF</text>
<text x="113.4" y="52.7">R83</text>
<text x="120.7" y="52.7">22.1</text>
<text x="181" y="52.7">R86</text>
<text x="188.4" y="52.7">1K</text>
<text x="303.6" y="49">120-OHM@100MHz</text>
<text x="359.5" y="52.7">C260</text>
<text x="113.4" y="60">R87</text>
<text x="120.7" y="60">22.1</text>
<text x="359.5" y="54.9">0.1UF</text>
<text x="113.4" y="63.6">R88</text>
<text x="120.7" y="63.6">22.1</text>
<text x="215.8" y="63.6">C52</text>
<text x="221.3" y="63.6">0.1UF</text>
<text x="193.8" y="76.5">R89</text>
<text x="203" y="76.5">240</text>
<text x="211.9" y="73.3">CR5</text>
<text x="280.7" y="77">C84</text>
<text x="175.6" y="80.1">R90</text>
<text x="182.9" y="80.1">8.06K</text>
<text x="215.8" y="78.3">RED</text>
<text x="241.4" y="83.8">USB PWR DIST</text>
<text x="280.7" y="79.8">4.7UF</text>
<text x="177.4" y="87.4">C55</text>
<text x="182.9" y="87.4">0.1UF</text>
<text x="113.4" y="92.9">R91</text>
<text x="113.4" y="94.7">R92</text>
<text x="122.5" y="92.9">0</text>
<text x="122.5" y="94.7">0</text>
<text x="177.4" y="94.7">C57</text>
<text x="177.4" y="91.1">C56</text>
<text x="182.9" y="94.7">2.2UF</text>
<text x="182.9" y="91.1">0.1UF</text>
<text x="113.4" y="96.6">R93</text>
<text x="122.5" y="96.6">0</text>
<text x="184" y="113">C59</text>
<text x="220.5" y="111.2">C60</text>
<text x="220.5" y="113.4">0.1UF</text>
<text x="184" y="115.2">0.1UF</text>
<text x="266.3" y="154.2">CR6</text>
<text x="263.3" y="160.6">GREEN</text>
<text x="276.1" y="156.9">R100</text>
<text x="283.5" y="156.9">620</text>
<text x="301.8" y="171.6">FB10</text>
<text x="140.8" y="178.9">USB_ULPI_XCVR</text>
<text x="296.2" y="178.9">120-OHM@100MHz</text>
<text x="309.1" y="188">FB11</text>
<text x="321" y="186.7">C63</text>
<text x="321" y="189.5">4.7UF</text>
<text x="177.4" y="193.5">R101</text>
<text x="186.5" y="193.5">0</text>
<text x="303.6" y="195.3">120-OHM@100MHz</text>
<text x="113.4" y="199">R102</text>
<text x="120.7" y="199">22.1</text>
<text x="179.2" y="199">R103</text>
<text x="188.4" y="199">10K</text>
<text x="359.5" y="200.8">C261</text>
<text x="359.5" y="203">0.1UF</text>
<text x="113.4" y="210">R105</text>
<text x="113.4" y="206.3">R104</text>
<text x="120.7" y="210">22.1</text>
<text x="120.7" y="206.3">22.1</text>
<text x="175.6" y="226.4">R106</text>
<text x="182.9" y="226.4">8.06K</text>
<text x="199.3" y="233.7">C64</text>
<text x="204.8" y="233.7">0.1UF</text>
<text x="113.4" y="239.2">R107</text>
<text x="122.5" y="239.2">0</text>
<text x="199.3" y="237.4">C65</text>
<text x="204.8" y="237.4">0.1UF</text>
<text x="113.4" y="242.9">R109</text>
<text x="113.4" y="241">R108</text>
<text x="122.5" y="242.9">0</text>
<text x="122.5" y="241">0</text>
<text x="199.3" y="241">C66</text>
<text x="204.8" y="241">2.2UF</text>
<text x="224.2" y="257.5">C68</text>
<text x="237" y="257.5">C69</text>
<text x="224.2" y="259.7">0.1UF</text>
<text x="237" y="259.7">0.1UF</text>
</g>
<g font-size="1.6">
<text x="256" y="19.8">LTST-C193KGKT-5A</text>
<text x="294.4" y="27.1">BLM18PG121SN1D</text>
<text x="303.6" y="43.5">BLM18PG121SN1D</text>
<text x="222.5" y="59.4">SYS_5P0V</text>
<text x="189.6" y="72.2">3P3V</text>
<text x="171.3" y="83.2">Z_1P8V</text>
<text x="208.5" y="80.1">LTST-C193KRKT-5A</text>
<text x="281.6" y="81.9">16V</text>
<text x="103.7" y="92.4">Z_1P8V</text>
<text x="202.4" y="96">SYS_5P0V</text>
<text x="222.5" y="99.7">Z_1P8V</text>
<text x="261.5" y="162.4">LTST-C193KGKT-5A</text>
<text x="270.1" y="167.3">USB_VBUS</text>
<text x="296.2" y="173.4">BLM18PG121SN1D</text>
<text x="303.6" y="189.8">BLM18PG121SN1D</text>
<text x="321.9" y="191.7">16V</text>
<text x="171.3" y="229.5">Z_1P8V</text>
<text x="103.7" y="238.7">Z_1P8V</text>
<text x="228" y="240.5">USB_VBUS</text>
<text x="237.2" y="246">Z_1P8V</text>
<text x="301.8" y="264.8">Title</text>
<text x="301.8" y="270.3">Size</text>
<text x="301.8" y="275.8">Date:</text>
<text x="303.6" y="272.1">C</text>
<text x="309.1" y="270.3">Document Number</text>
<text x="311.3" y="275.8">Monday, May 20, 2013</text>
<text x="338.3" y="275.8">Sheet</text>
<text x="347.5" y="275.8">6</text>
<text x="353" y="275.8">of</text>
<text x="358.4" y="275.8">17</text>
<text x="362.1" y="270.3">Rev</text>
<text x="363.9" y="272.1">1</text>
</g>
<g font-size="1.6" fill="#f00">
<text x="312.2" y="28.9">P0_VBUS</text>
<text x="59.6" y="33.5">4 P0_USB_D[7:0]</text>
<text x="106.4" y="34.4">P0_USB_D0</text>
<text x="272.8" y="32.6">P0_USB_DN</text>
<text x="106.4" y="36.2">P0_USB_D1</text>
<text x="106.4" y="38">P0_USB_D2</text>
<text x="106.4" y="39.9">P0_USB_D3</text>
<text x="106.4" y="41.7">P0_USB_D4</text>
<text x="210.7" y="36.2">P0_USB_DP</text>
<text x="210.7" y="39.9">P0_USB_DN</text>
<text x="272.8" y="36.2">P0_USB_DP</text>
<text x="106.4" y="43.5">P0_USB_D5</text>
<text x="106.4" y="45.4">P0_USB_D6</text>
<text x="106.4" y="47.2">P0_USB_D7</text>
<text x="221.6" y="47.2">P0_USB_ID</text>
<text x="65.8" y="53.6">4</text>
<text x="68" y="53.6">P0_USB_DIR</text>
<text x="258.2" y="52.7">P0_VBUS_DET</text>
<text x="65.8" y="57.3">4</text>
<text x="68" y="57.3">P0_USB_STP</text>
<text x="65.8" y="64.6">4</text>
<text x="65.8" y="60.9">4</text>
<text x="68" y="64.6">P0_USB_CLK</text>
<text x="68" y="60.9">P0_USB_NXT</text>
<text x="38.6" y="71.9">2 P0_USB_24M_REFCLK</text>
<text x="185.1" y="69.1">P0_USB_CPEN</text>
<text x="221.6" y="76.4">P0_USB_FLAG</text>
<text x="52.7" y="86.5">5,17</text>
<text x="57" y="86.5">BOARD_RESET_L</text>
<text x="59.6" y="179.8">4 P1_USB_D[7:0]</text>
<text x="278.3" y="178.9">P1_USB_DN</text>
<text x="322.2" y="175.2">P1_VBUS</text>
<text x="106.4" y="180.7">P1_USB_D0</text>
<text x="106.4" y="182.5">P1_USB_D1</text>
<text x="106.4" y="184.3">P1_USB_D2</text>
<text x="210.7" y="182.5">P1_USB_DP</text>
<text x="278.3" y="182.5">P1_USB_DP</text>
<text x="106.4" y="186.2">P1_USB_D3</text>
<text x="106.4" y="188">P1_USB_D4</text>
<text x="106.4" y="189.8">P1_USB_D5</text>
<text x="106.4" y="191.7">P1_USB_D6</text>
<text x="212.5" y="186.2">P1_USB_DN</text>
<text x="106.4" y="193.5">P1_USB_D7</text>
<text x="65.8" y="203.6">4</text>
<text x="65.8" y="199.9">4</text>
<text x="68" y="203.6">P1_USB_STP</text>
<text x="68" y="199.9">P1_USB_DIR</text>
<text x="261.9" y="199">P1_VBUS_DET</text>
<text x="65.8" y="207.2">4</text>
<text x="68" y="207.2">P1_USB_NXT</text>
<text x="65.8" y="210.9">4</text>
<text x="68" y="210.9">P1_USB_CLK</text>
<text x="38.6" y="218.2">2 P1_USB_24M_REFCLK</text>
<text x="61.8" y="232.8">5,17</text>
<text x="66.2" y="232.8">BOARD_RESET_L</text>
</g>
<g font-size="1.3">
<text x="38.4" y="1.4">5</text>
<text x="111.5" y="1.4">4</text>
<text x="184.7" y="1.4">3</text>
<text x="257.9" y="1.4">2</text>
<text x="331" y="1.4">1</text>
<text x=".5" y="37.3">D</text>
<text x="368" y="37.3">D</text>
<text x=".5" y="105.9">C</text>
<text x="368" y="105.9">C</text>
<text x=".5" y="174.5">B</text>
<text x="368" y="174.5">B</text>
<text x=".5" y="243">A</text>
<text x="368" y="243">A</text>
<text x="38.4" y="277.5">5</text>
<text x="111.5" y="277.5">4</text>
<text x="184.7" y="277.5">3</text>
<text x="257.9" y="277.5">2</text>
<text x="331" y="277.5">1</text>
</g>
</svg>
